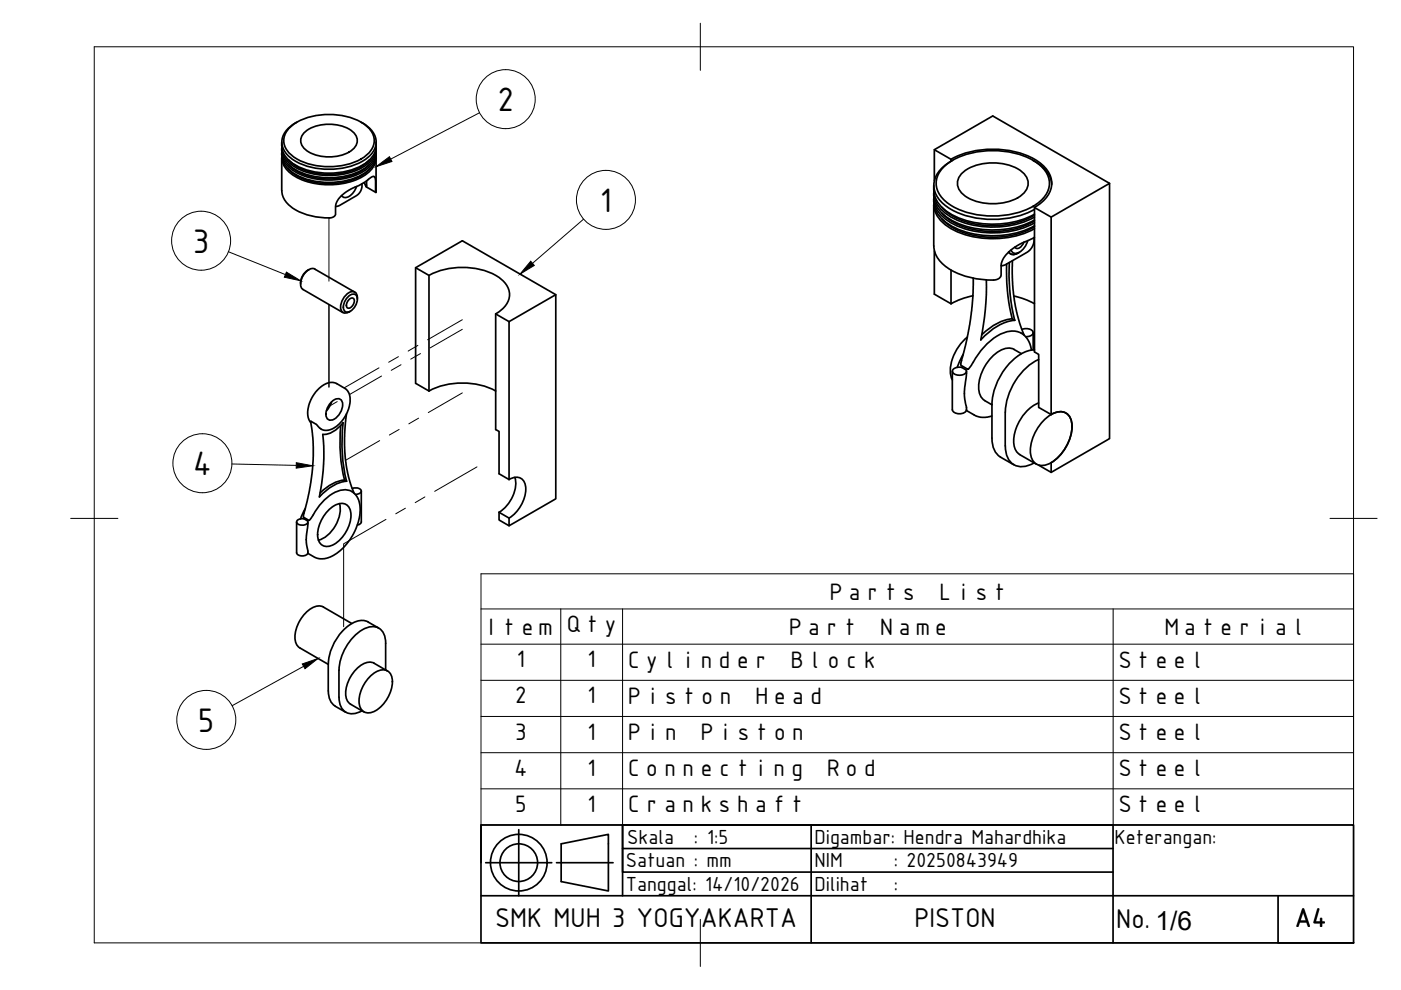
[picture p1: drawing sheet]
<svg xmlns="http://www.w3.org/2000/svg" width="297mm" height="210mm" viewBox="0 0 297 210" stroke-linecap="round" stroke-linejoin="round" font-family="sans-serif">
<!-- layer: Visible -->
<g fill="none" stroke="#000" stroke-width=".36">
<path d="M59.7 33.4l.1 7a5.8 5.8 0 0 0 4.3 4.8l3.1 .8 2.7 .2M59.7 32.4a4.8 4.8 0 0 0 3 4.6 15.3 15.3 0 0 0 15-.6 4.7 4.7 0 0 0 2.1-3.5M59.7 31.4a4.8 4.8 0 0 0 3 4.6 15.3 15.3 0 0 0 15-.6 4.7 4.7 0 0 0 2.1-3.5M59.7 30.1a4.8 4.8 0 0 0 3 4.9 15.3 15.3 0 0 0 15-.5 4.7 4.7 0 0 0 2.1-3.6M59.8 33.2a5.4 5.4 0 0 0 3.8 4.8 15.5 15.5 0 0 0 14-1 4.5 4.5 0 0 0 2.1-3.8M59.8 32.2a5.4 5.4 0 0 0 3.8 4.8 15.5 15.5 0 0 0 14-1 4.5 4.5 0 0 0 2.1-3.8M59.8 31.2a5.4 5.4 0 0 0 3.8 4.8 15.5 15.5 0 0 0 14-1 4.5 4.5 0 0 0 2.1-3.8M61.1 35.8a12 12 0 0 0 9.7 3.1 11.2 11.2 0 0 0 7.6-3.1M61.1 34.8a12 12 0 0 0 9.7 3.1 11.2 11.2 0 0 0 7.6-3.1M61.1 33.9a12 12 0 0 0 9.7 3 11.2 11.2 0 0 0 7.6-3M61.3 27.2a12.4 12.4 0 0 1 9.7-2.9 10.3 10.3 0 0 1 7.8 3.6 3.7 3.7 0 0 1-1.3 5.2 14.4 14.4 0 0 1-15.5 0 3.7 3.7 0 0 1-.7-5.9zM62.9 25.9l-.2 .1"/>
<path d="M64.8 27.8a8.9 8.9 0 0 1 9.9 0 2.36 2.36 0 0 1 0 4 8.9 8.9 0 0 1-9.9 0 2.36 2.36 0 0 1 0-4zM75.6 39.6a2.88 2.88 0 0 1-2.7 2.3l-.5-.4M76.5 25.9a5.1 5.1 0 0 1 3.2 4.6 5.8 5.8 0 0 1-3.9 4.2 15.3 15.3 0 0 1-14.1-1.1 4 4 0 0 1 0-6.9l1-.7M76.8 39l-.2 1.3-.7 .9-3.9 2.4-.8 .2M77.7 39.6l2 1.2M77.7 38.3v1.3l-.5-.9M79.7 30.1v.9M79.7 31.4v.5M79.7 32.4v.5M79.7 33.4v7M198 39.3v1M198.1 38.3v-6.6l12.4-7.1 24.7 14.3"/>
<path d="M198.1 31.7l3.5 2.1v.4M200 35.4a15.3 15.3 0 0 1 11.2-3.5 14.8 14.8 0 0 1 9.7 3.5 4.5 4.5 0 0 1 0 6.9 15.3 15.3 0 0 1-11.1 3.5 14.8 14.8 0 0 1-9.8-3.5 4.5 4.5 0 0 1 0-6.9zM201.7 34.2a5.9 5.9 0 0 0-3.6 6 7.6 7.6 0 0 0 4.6 4.8 19.8 19.8 0 0 0 16.6-.6M201.7 33.8a19.5 19.5 0 0 1 17.6 0 5.9 5.9 0 0 1 3.6 6 6.6 6.6 0 0 1-3.6 4.2M202 34l-.4 .2M203.8 36.9a9.8 9.8 0 0 1 8.3-2.3 7.7 7.7 0 0 1 5.5 3 2.92 2.92 0 0 1-1 3.8 11.2 11.2 0 0 1-12.2 0 2.92 2.92 0 0 1-.6-4.5zM219 34a6.8 6.8 0 0 1 4 5.1M65.2 57.3a3.3 3.3 0 0 0-1.5 2.9M65.5 57.2l-.3 .1M79.7 40.5v.3l-.2-3.2-.3-.2-.7 .3a12.6 12.6 0 0 1-3.5 2.1l-1.5 .8-1.6 1.5-.7 1.3-.1 2.1-.4 .5-.9 .2M79.8 40.4v.1M88.1 56.8l2.9 1.6v24.5"/>
<path d="M91 58.4a15.3 15.3 0 0 1 15.1 .6 4 4 0 0 1 0 6.9l-1 .6M198 43.4v8.8a6.3 6.3 0 0 0 3.7 5.1 18.2 18.2 0 0 0 8.9 2.1M198 42.2a6 6 0 0 0 3.3 5.5 19.4 19.4 0 0 0 18 .2M198 40.9a6 6 0 0 0 3.3 5.5 19.4 19.4 0 0 0 18 .2M198 40.3a6.6 6.6 0 0 0 4.3 5.5 19.7 19.7 0 0 0 17-.4M198 43.1a6.3 6.3 0 0 0 4 5.6 19.6 19.6 0 0 0 17.3-.2M198 41.8a6.3 6.3 0 0 0 4 5.7 19.6 19.6 0 0 0 17.3-.2M198 40.6a6.3 6.3 0 0 0 4 5.6 19.6 19.6 0 0 0 17.3-.2M198.1 53.2v9.2l3.5 2M199.7 46.4a13.9 13.9 0 0 0 10.1 3.9 17.4 17.4 0 0 0 9.5-2.2M199.7 45.2a13.9 13.9 0 0 0 10.1 3.9 17.4 17.4 0 0 0 9.5-2.3M199.7 43.9a13.9 13.9 0 0 0 10.1 3.9 17.4 17.4 0 0 0 9.5-2.2"/>
<path d="M201.6 57.3v7.1M206.3 59v3.9l-.5 4.6-.7 4.1-1.4 5.5 .1 .4 1.4 .8 .7-.8a21.2 21.2 0 0 1 4.9-5.8 5.6 5.6 0 0 1 5.8-1l.7 .5 .7 1 .7 2M209.1 59.3a56.4 56.4 0 0 1-1.2 12.8 11.7 11.7 0 0 1 7.2-4.2M213.4 56a42.1 42.1 0 0 0 1.2 11.6M213.9 53.4a1.31 1.31 0 0 0 1.9 .3M214 55.7a42.3 42.3 0 0 0 1.1 12.2M214.7 55.3v4.1l.4 4.2 1 4.7 1.1 2.8M216.1 53.5l-.3 .2M217.1 51.3l-.4 .8a.88 .88 0 0 1-1.5 .3M217.9 51a3.4 3.4 0 0 1-2.7 2.7l-.6-.3-.2-.4M219.2 50.4l-.1 1.5-.4 .7-.6 .7-5 2.8-.8 .2M219.3 44v30.6l.9 .5v11.3l2.7 1.5"/>
<path d="M219.3 44l3.6 2M219.3 50.3l-3.7 1.8-1.4 1-.8 .8-1 1.7-.2 3.1-.7 .5-.9 .2M222.9 46l12.3-7.1v54.1l-12.3 7.2v-2.1a9.5 9.5 0 0 0 4.3-8.5 2.46 2.46 0 0 0-3.5-2.1l-.8 .4zM73.9 62.8a1.06 1.06 0 0 1 1.4-.4 1.06 1.06 0 0 1 .4 1.5l-.1 .5a2.4 2.4 0 0 1-2.2 1.8 1.71 1.71 0 0 1-.2-2.5zM74 63.5a.62 .62 0 0 1 1.1-.1 1.47 1.47 0 0 1-1.4 1.9 1.35 1.35 0 0 1 .3-1.8zM75.2 61.9l-8.4-4.9a2.21 2.21 0 0 0-2.6 1.5 2.21 2.21 0 0 0 0 2.9l8.5 4.9M75.8 63.4a1.16 1.16 0 0 0-.4-1.3 1.16 1.16 0 0 0-1.4-.1 3.4 3.4 0 0 0-1.5 4 1.22 1.22 0 0 0 1.8 0M107.9 68.2l-2.8-1.6v24.5l.7 .4v8.9l2.1 1.3M117.8 62.5l-19.8-11.5-9.9 5.8v24.5l2.9 1.6M201.9 78.7v8.2M203.9 77.9l.9 .5M203.9 77.9h-.8a.89 .89 0 0 0-1 1.2 2.06 2.06 0 0 0 2.7-.1v-.6"/>
<path d="M204.2 75.1l-1.3 2.8M204.9 78.7l-.4 4.2v1.7l.4 1.8a1.13 1.13 0 0 1-1.5 1.3 1.4 1.4 0 0 1-1.5-.8M205.1 71.5a9.5 9.5 0 0 0-3.5 8l.3 1.1M206.3 62.7l-2.2 .6-2.4 1.1M214.6 67.6l.5 .3M214.6 67.6a10.6 10.6 0 0 0-6.5 3.4M215 62.8l2.6 .8 1.7 .8M216.6 75a3.9 3.9 0 0 0-5.8 .2 9.3 9.3 0 0 0-3.2 8.1 3.7 3.7 0 0 0 2.7 2.5M216.7 69.8a1.75 1.75 0 0 1 2.4 .8 1.3 1.3 0 0 1-1.6 .8M219.1 70.5v3.7M219.3 74.2a9 9 0 0 0-6.6 4.5 13.2 13.2 0 0 0-2.4 7.1v7.1a4.5 4.5 0 0 0 1.8 4l2.8 1.6M220.2 76.2a13.4 13.4 0 0 0-7 11.2"/>
<path d="M65.9 89.6l-.4-.7-.2-.8 .2-2.2 .9-2.1 1.3-1.5 1.5-1 1.4-.2 .8 .2 1.9 1.2 .7 .9 .2 1-.2 1.8-.7 1.9-1.2 1.7-1.5 1.1-1.5 .4-1-.3M68.1 91l-1-1-1.3-.7 .6 4.2v3.2l-.1 2.8-.7 4.5-1.3 5.6 1.2 .7 .8-.9a10.7 10.7 0 0 1 6.1-5.5 3.2 3.2 0 0 1 2.2 .3M70.3 85.2l-.3 .8-.8 1.1M70.4 85.1a1.37 1.37 0 0 1 2-.2 3.3 3.3 0 0 1-2.4 4.2 1.26 1.26 0 0 1-.8-1.8 4.2 4.2 0 0 1 1.2-2.2zM72.2 90.2a34.4 34.4 0 0 0 .9 11.6M73.5 87.7l-.5 5.1 .2 4.4 .7 3.8 1.2 3.6M91 82.9a15.6 15.6 0 0 1 14.1 0M204.9 87l1.9 1.2 .8 .2 1.3 .1 1.4-.3M213.1 87.4v7.1M213.2 94.5a3.8 3.8 0 0 0 3.3 4.4l1.8-.3 1-.5M220.2 98.6l2.7 1.6M220.2 85.4a9.3 9.3 0 0 0-5.2 8.8 2.79 2.79 0 0 0 1.2 2.2l3.5 2"/>
<path d="M221.5 89a4.3 4.3 0 0 1 4.2-1.6 3.3 3.3 0 0 1 1.5 3.9 9.5 9.5 0 0 1-5.1 7.2 2.46 2.46 0 0 1-3.6-2.1 9.3 9.3 0 0 1 3-7.4zM62.9 110.7v6.5a1.39 1.39 0 0 0 2.4 0l-.4-2.7 .4-3.8M63.1 110.3l.2-.2a1.52 1.52 0 0 1 2 .6 1.42 1.42 0 0 1-2.4 0zM64.7 107.8l-1 2.2M69.6 108.2a3.3 3.3 0 0 1 3.8-1.2 3.3 3.3 0 0 1 .8 3.8 7.4 7.4 0 0 1-4 4.9 2.07 2.07 0 0 1-2.2-.3 2.07 2.07 0 0 1-.7-2.1 7.8 7.8 0 0 1 2.3-5.1zM72 106.8a7.1 7.1 0 0 1-4.5 7.7M73 101.8l.5 .2M73.1 101.8a8.7 8.7 0 0 0-5.2 2.7M73.5 102a34.4 34.4 0 0 1-.8-12.4 5.7 5.7 0 0 1-4.3 2.5 43 43 0 0 1-.7 13.3M73.5 102a9.2 9.2 0 0 0-5.8 3.4M74.6 104.2l.4 .3a5.9 5.9 0 0 1 .9 6.3l-1.2 2.8-1.9 2.5-2.1 1.7-2 .7a3.2 3.2 0 0 1-2.1-.4l-1.3-.8M74.7 103.6l.7-.2a.84 .84 0 0 1 1.1 1l-.4 .3-.8 .1"/>
<path d="M76.6 104.1v6.6a.86 .86 0 0 1-.8 .6M105.8 108.6v1.7l2.1 1.2M105.8 108.6l2.1 1.2M107.9 101.7v-33.5l9.9-5.7v43.3l-9.9 5.7v-1.7M107.9 101.7a2.16 2.16 0 0 1 2.5-.3 2.16 2.16 0 0 1 1.1 2.3 7.8 7.8 0 0 1-3.6 6.1M109.2 101.2a7.2 7.2 0 0 1-3.4 7.4M68.6 128.7l6 3.5M68.6 128.7a3.4 3.4 0 0 0-3.9 1.3 6.7 6.7 0 0 0-1.9 6.5l.8 .9 6 3.5M78 131.9l2.3 1.3M78.1 131.9a3.8 3.8 0 0 0-4 .6 11.2 11.2 0 0 0-4.5 8.3v5.7a3.5 3.5 0 0 0 1.5 3.2M71.1 149.7l2.2 1.3M78.4 143.5a3.3 3.3 0 0 1 3.8-1.3 3.3 3.3 0 0 1 .8 3.9 7.4 7.4 0 0 1-4.1 4.9 2.07 2.07 0 0 1-2.1-.3 2.07 2.07 0 0 1-.7-2.1 7.8 7.8 0 0 1 2.3-5.1z"/>
<path d="M79.3 140.6l2.8 1.7M79.3 140.6a3.4 3.4 0 0 0-3.8 1.3 6.7 6.7 0 0 0-2 6.5l.8 .9 2.8 1.6M81.8 142v-5.6a2.96 2.96 0 0 0-3.2-3.5 9.2 9.2 0 0 0-6.2 6.3l-.5 2.9v5.7a2.96 2.96 0 0 0 3.2 3.5l1.7-.6"/>
</g>
<!-- layer: Tweak Trail -->
<g fill="none" stroke="#000" stroke-width=".21">
<path d="M69.7 46.2v13.4M69.7 64.6v17.5M80.3 78l-7.3 4.2M80.9 79.7l-6.8 4M84.5 75.6l-2.1 1.2M85 77.3l-2 1.2M88.6 73.2l-2.1 1.2M89.2 75l-2.1 1.2M98 67.8l-7.3 4.2M98 69.8l-6.8 4M71.5 85.1l-1.8 1.1v-.3M80.5 93.4l-7.2 4.2"/>
<path d="M84.6 91.1l-2.1 1.1M88.8 88.7l-2.1 1.2M98 83.3l-7.2 4.2M101.1 99l-8.9 5.2M81.8 110.1l-8.9 5.2v17.6M86 107.8l-2.1 1.1M90.1 105.4l-2.1 1.2"/>
</g>
<!-- layer: BORDER -->
<path d="M20 9.9h267v190h-267zM148.5 4.9v10M15 109.9h10M282 109.9h10M148.5 194.9v10" fill="none" stroke="#000" stroke-width=".21"/>
<!-- layer: TITLEBLOCK -->
<g fill="none" stroke="#000" stroke-width=".36">
<path d="M102 174.9h185v25h-185zM102 174.9v8M110 175.9v14M119 178.9l10-2v12l-10-2zM132 174.9v5h104M132 179.9v5h104M172 174.9h64v25M102 189.9h185M103 182.9h14M118 182.9h12M132 189.9v-15h40v25M271 189.9v10h16"/>
<circle cx="110" cy="182.9" r="6"/>
<circle cx="110" cy="182.9" r="4"/>
</g>
<!-- layer: Parts Lists -->
<path d="M102 121.7h185v53.2h-185zM102 129.1h185M102 136.6h185M118.9 129.1v45.8M132 129.1v45.8M236 129.1v45.8M102 144.2h185M102 151.9h185M102 159.6h185M102 167.3h185" fill="none" stroke="#000" stroke-width=".21"/>
<!-- layer: Balloons -->
<g fill="none" stroke="#000" stroke-width=".21">
<circle cx="107.2" cy="21" r="6.3"/>
<circle cx="42.6" cy="51" r="6.3"/>
<circle cx="128.5" cy="42.4" r="6.3"/>
<circle cx="42.9" cy="98.2" r="6.3"/>
<circle cx="43.7" cy="152.6" r="6.3"/>
</g>
<!-- layer: 0 -->
<path d="M79.7 35.3l2.9-2.1 .5 1zM60.7 57.7l3.1 1.8-3.5-.7zM112.5 55.4l.8 .9-3 1.8zM62.8 98.1l3.5 .7-3.5 .5zM64.1 140.8l3.3-1.2-2.7 2.2z" fill="#000" stroke="#000" stroke-width=".21"/>
<path d="M101.7 23.9l-18.9 9.8M48.4 53.4l12.1 4.8M123.7 46.5l-10.8 9.3M49.1 98.4l13.7 .3M64.4 141.3l-15.2 8.3" fill="none" stroke="#000" stroke-width=".21"/>
<g font-size="7.8">
<text x="104.5" y="23.5">2</text>
<text x="125.7" y="44.9">1</text>
<text x="39.9" y="53.6">3</text>
<text x="40.2" y="100.7">4</text>
<text x="41" y="155.1">5</text>
</g>
<g font-size="6.2">
<text x="105" y="196.5">SMK MUH 3 YOGYAKARTA</text>
<text x="193.9" y="196.5">PISTON</text>
<text x="236.7" y="196.8">No. 1/6</text>
<text x="274.6" y="196.6">A4</text>
</g>
<g font-size="5.4">
<text x="175.4" y="127.1">Parts</text>
<text x="198.5" y="127.1">List</text>
<text x="102.2" y="134.6">Item</text>
<text x="119.8" y="134.1">Qty</text>
<text x="166.8" y="134.6">Part</text>
<text x="186" y="134.6">Name</text>
<text x="246.5" y="134.6">Material</text>
<text x="108.5" y="141.5">1</text>
<text x="123.5" y="141.5">1</text>
<text x="132.5" y="141.6">Cylinder</text>
<text x="167.1" y="141.6">Block</text>
<text x="236.6" y="141.6">Steel</text>
<text x="108.5" y="149.2">2</text>
<text x="123.5" y="149.2">1</text>
<text x="132.6" y="149.2">Piston</text>
<text x="159.6" y="149.2">Head</text>
<text x="236.6" y="149.2">Steel</text>
<text x="108.5" y="156.8">3</text>
<text x="123.5" y="156.8">1</text>
<text x="132.6" y="156.9">Pin</text>
<text x="148" y="156.9">Piston</text>
<text x="236.6" y="156.9">Steel</text>
<text x="108.5" y="164.5">4</text>
<text x="123.5" y="164.5">1</text>
<text x="132.5" y="164.6">Connecting</text>
<text x="174.8" y="164.6">Rod</text>
<text x="236.6" y="164.6">Steel</text>
<text x="108.5" y="172.1">5</text>
<text x="123.5" y="172.1">1</text>
<text x="132.5" y="172.2">Crankshaft</text>
<text x="236.6" y="172.2">Steel</text>
</g>
<g font-size="4.7">
<text x="133" y="178.9">Skala</text>
<text x="147.1" y="178.9">: 1:5</text>
<text x="172.7" y="178.9">Digambar: Hendra Mahardhika</text>
<text x="236.3" y="179">Keterangan:</text>
<text x="132.7" y="183.9">Satuan : mm</text>
<text x="172.7" y="183.9">NIM</text>
<text x="189.5" y="183.9">: 20250843949</text>
<text x="132.7" y="188.9">Tanggal: 14/10/2026</text>
<text x="172.7" y="188.9">Dilihat</text>
<text x="189.5" y="188.9">:</text>
</g>
</svg>
